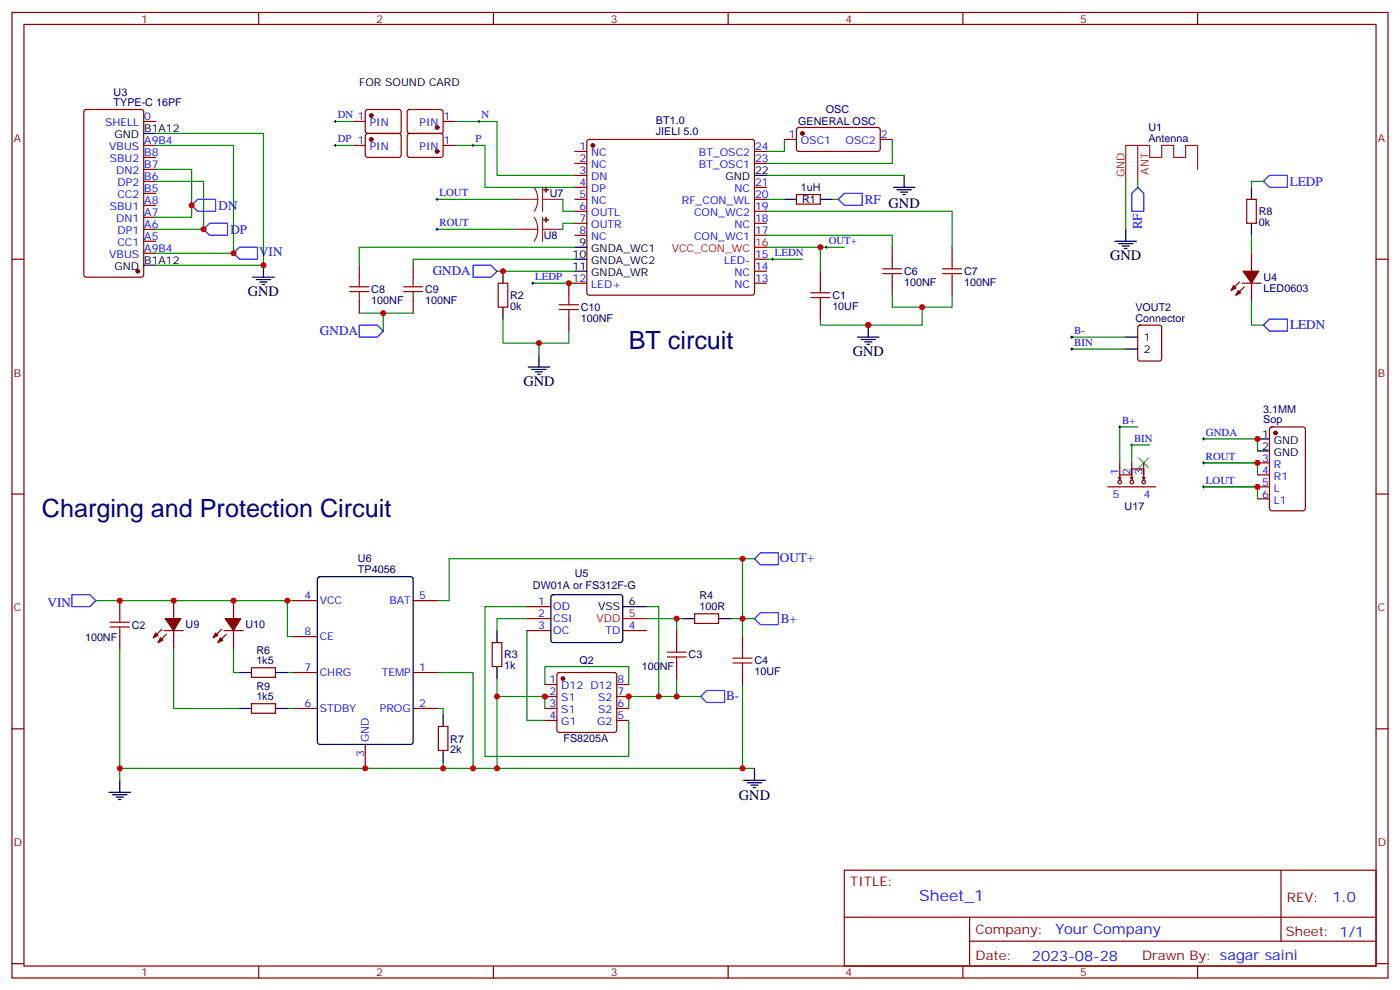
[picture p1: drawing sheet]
<svg xmlns="http://www.w3.org/2000/svg" width="412mm" height="292mm" viewBox="0 0 412 292" stroke-linecap="round" stroke-linejoin="round" font-family="sans-serif">
<g fill="none" stroke="#870000" stroke-width=".35">
<path d="M3.5 3.7h405.4v284.3h-405.4zM7.1 7.2h398.2v277.3h-398.2zM76.2 3.7v3.5M145.3 3.7v3.5M214.5 3.7v3.5M283.6 3.7v3.5M352.8 3.7v3.5M24.9 32.5l.5-.3h16.2l.7 .5v48.2l-.4 .7h-16.5l-.7-.4v-48.3zM42.3 35.8h3.6M104.1 35.8h3.5M107.8 32.5l.5-.3 9.4 .1 .5 .6-.1 6-.6 .4-9.5-.1-.4-.6v-5.7zM107.8 39.5l.5-.2 9.4 .1 .5 .6-.1 5.9-.6 .5-9.5-.1-.4-.7v-5.6z"/>
<path d="M120.2 39.5l.4-.2 9.5 .1 .4 .6v5.9l-.7 .5-9.4-.1-.5-.7v-5.6zM120.2 32.5l.4-.3 9.5 .1 .4 .6v6l-.7 .4-9.4-.1-.5-.6v-5.7zM130.5 35.8h3.6M234.8 37.7l.5-.2 23.6 .1 .4 .6-.1 6-.6 .4-23.6-.1-.4-.6v-5.7zM42.3 56.9h3.6M42.3 53.4h3.6M42.3 49.9h3.6M42.3 46.4h3.6M42.3 42.8h3.6M104.1 42.8h3.5M130.5 42.8h3.6M169.3 44.6h3.6"/>
<path d="M169.3 48.1h3.6M169.3 51.6h3.6M169.3 55.2h3.6M169.3 58.7h3.6M173.1 41.3l.5-.2h47.9l.5 .2 .2 .5v44.4l-.2 .5-.5 .2h-47.9l-.5-.2-.2-.5v-44.4zM222.2 44.6h3.6M222.2 48.1h3.6M222.2 55.2h3.6M222.2 58.7h3.6M231.1 41.1h3.5M234.6 57.3h7.1v2.8h-7.1zM259.3 41.1h3.5"/>
<path d="M367.2 58.7h2.9v7.1h-2.9zM3.5 76.3h3.6M42.3 74.6h3.6M42.3 71h3.6M42.3 67.5h3.6M42.3 64h3.6M42.3 60.5h3.6M105.8 78.1v3.5M121.7 78.1v3.5M169.3 62.2h3.6M169.3 65.8h3.6M169.3 69.3h3.6"/>
<path d="M222.2 76.3h3.6M222.2 62.2h3.6M222.2 65.8h3.6M222.2 69.3h3.6M222.2 79.9h3.6M241.7 79.9v3.5M262.8 72.8v3.5M280.5 72.8v3.5M368.7 74.6v5.3M405.3 76.3h3.6M105.8 88.7v3.5M121.7 88.7v3.5"/>
<path d="M146.8 83.4h2.8v7.1h-2.8zM167.6 83.4v3.5M167.6 94v3.5M169.3 83.4h3.6M222.2 83.4h3.6M241.7 90.5v3.5M262.8 83.4v3.5M280.5 83.4v3.5M335.4 96l.4-.3h5.7l.6 .5 .1 9.4-.5 .7h-5.9l-.6-.4-.1-9.5zM365.1 83l-2.4 2.5M365.8 83.4h5.7M366.5 84.5l-2.4 2.4"/>
<path d="M368.7 83.4v5.3M329.8 136.3v3.5M333.4 136.3v3.5v-1.7h3.5v3.2l.4-.8M336.9 136.3v3.5M370.4 136.3h3.5M370.4 139.8h3.5M374.2 125.9l.4-.2h9.2l.7 .5v23.5l-.4 .7h-9.5l-.6-.4-.1-23.6zM3.5 145.5h3.6M326.3 143.4h14.1M329.5 140.5l.3 .8M330.2 140.5l-.4 .8M333 140.5l.4 .8"/>
<path d="M333.7 140.5l-.3 .8v-1.5h-3.6v1.5M336.5 140.5l.4 .8M370.4 143.4h3.5M370.4 146.9h3.5M405.3 145.5h3.6M35.3 176.9v3.5M51.2 176.9v5.3M68.8 176.9v5.3M86.4 176.9h7.1M121.7 176.9h7.1M155.2 178.6h7.1M35.3 187.5v3.5"/>
<path d="M47.6 185.3l-2.4 2.5M48.3 185.7h5.7M49 186.8l-2.4 2.4M51.2 185.7v5.3M65.3 185.3l-2.5 2.5M66 185.7h5.6M66.7 186.8l-2.5 2.4M68.8 185.7v5.3M74.1 196.6h7v2.9h-7zM86.4 198h7.1M86.4 187.5h7.1M121.7 198h7.1"/>
<path d="M145 189.2h2.8v7.1h-2.8zM155.2 182.2h7.1M155.2 185.7h7.1M164.3 198.3l.4-.3h16.3l.5 .3 .2 .5v16.2l-.3 .5-.4 .2h-16.3l-.5-.2-.2-.5v-16.2zM183.4 185.7h7.1M199.3 185.7v3.5M199.3 196.3v3.5M204.6 180.8h7.1v2.8h-7.1zM218.7 187.5v3.5M218.7 198v3.6M3.5 214.6h3.6M74.1 207.2h7v2.8h-7z"/>
<path d="M86.4 208.6h7.1M107.6 219.2v7.1M121.7 208.6h7.1M129.1 213.9h2.8v7.1h-2.8zM160.5 201.6h3.5M160.5 205.1h3.5M160.5 208.6h3.5M160.5 212.2h3.5M181.7 201.6h3.5M181.7 205.1h3.5M181.7 208.6h3.5M181.7 212.2h3.5"/>
<path d="M405.3 214.6h3.6M248.7 256.3h156.6v28.2h-156.6zM377.3 256.3v20.9M248.7 270.1h156.5M285.6 277.2h119.6M285.6 270.1v14.1M3.5 283.8h3.6M76.2 284.5v3.5M145.3 284.5v3.5M214.5 284.5v3.5M283.6 284.5v3.5M352.8 284.5v3.5"/>
<path d="M405.3 283.8h3.6"/>
<circle cx="329.8" cy="142" r=".53"/>
<circle cx="333.4" cy="142" r=".53"/>
<circle cx="336.9" cy="142" r=".53"/>
</g>
<g fill="#870000" stroke="#870000" stroke-width=".35">
<path d="M366.2 79.9h4.6l-2.1 3.5z"/>
<path d="M363.4 84.1l.7 .7-1.4 .7z"/>
<path d="M364.8 85.5l.7 .7-1.4 .7z"/>
<path d="M48.7 182.2h4.6l-2.1 3.5z"/>
<path d="M45.9 186.4l.7 .7-1.4 .7z"/>
<path d="M47.3 187.8l.7 .7-1.4 .7z"/>
<path d="M66.3 182.2h4.6l-2.1 3.5z"/>
<path d="M63.5 186.4l.7 .7-1.4 .7z"/>
<path d="M64.9 187.8l.7 .7-1.4 .7z"/>
<circle cx="40.6" cy="79.9" r=".53"/>
<circle cx="236.4" cy="39.3" r=".53"/>
<circle cx="375.7" cy="127.5" r=".53"/>
<circle cx="165.8" cy="199.8" r=".53"/>
<circle cx="174.6" cy="42.8" r=".53"/>
<circle cx="128.8" cy="44.6" r=".53"/>
<circle cx="128.8" cy="37.5" r=".53"/>
<circle cx="109.4" cy="34" r=".53"/>
<circle cx="109.4" cy="41.1" r=".53"/>
</g>
<g fill="none" stroke="#000" stroke-width=".35">
<path d="M42.3 39.3h3.6M222.2 51.6h3.6M231.1 58.7h3.5M241.7 58.7h3.5M263.2 55.2h6.3M264.2 55.9h4.3M265.3 56.6h2.1M266 57.3h.7M266.3 51.6v3.6M368.7 55.2v3.5M42.3 78.1h3.6M77.6 78.1v3.5"/>
<path d="M148.2 79.9v3.5M169.3 72.8h3.6M169.3 76.3h3.6M169.3 79.9h3.6M328.4 71h6.4M329.5 71.8h4.2M330.6 72.5h2.1M331.3 73.2h.7M331.6 67.5v3.5M368.7 65.8v3.5M74.4 81.6h6.4M75.5 82.3h4.2"/>
<path d="M76.6 83h2.1M77.3 83.7h.7M148.2 90.5v3.5M252.6 99.3h6.3M253.6 100h4.3M255.8 95.7v3.6M331.6 99.3h3.5M155.6 108.1h6.3M156.6 108.8h4.3M157.7 109.5h2.1M158.4 110.2h.7M158.7 104.6v3.5"/>
<path d="M254.7 100.7h2.1M255.4 101.4h.7M331.6 102.8h3.5M370.4 129.3h3.5M370.4 132.8h3.5M93.7 170l.5-.2h26.8l.7 .5v48.2l-.5 .7h-27l-.7-.4v-48.3zM162.5 175.3l.5-.2 20 .1 .4 .6v13l-.7 .4h-20l-.4-.7v-12.7zM183.4 178.6h7.1M70.6 198h3.5M81.1 198h3.6M146.4 185.7v3.5M146.4 196.3v3.5"/>
<path d="M201.1 182.2h3.5M211.7 182.2h3.5M70.6 208.6h3.5M81.1 208.6h3.6M130.5 210.4v3.5M32.1 233.3h6.4M33.2 234h4.2M34.2 234.7h2.1M34.9 235.4h.7M35.3 229.8v3.5M130.5 221v3.5M219.1 229.8h6.3"/>
<path d="M220.1 230.5h4.3M221.2 231.2h2.1M221.9 231.9h.7M222.2 226.3v3.5"/>
</g>
<g fill="none" stroke="#a10000" stroke-width=".35">
<path d="M260 79.2h5.6M262.8 76.3v2.9M277.6 79.2h5.7M280.5 76.3v2.9M103 85.9h5.7M103 84.5h5.7M105.8 81.6v2.9M105.8 85.9v2.8M118.9 85.9h5.6M118.9 84.5h5.6M121.7 81.6v2.9M121.7 85.9v2.8"/>
<path d="M164.7 89.7h5.7M164.7 91.2h5.7M167.6 86.9v2.8M167.6 91.2v2.8M238.8 86.2h5.7M238.8 87.6h5.7M241.7 83.4v2.8M241.7 87.6v2.9M260 80.6h5.6M262.8 80.6v2.8M277.6 80.6h5.7M280.5 80.6v2.8"/>
<path d="M32.5 183.2h5.6M32.5 184.6h5.6M35.3 180.4v2.8M35.3 184.6v2.9M196.5 192.1h5.6M196.5 193.5h5.6M199.3 189.2v2.9M199.3 193.5v2.8M215.9 193.8h5.6M215.9 195.2h5.6M218.7 191v2.8M218.7 195.2v2.8"/>
</g>
<g fill="none" stroke="#008700" stroke-width=".35">
<path d="M45.9 39.3h31.7v38.8h-31.7M98.8 35.8h5.3M134.1 35.8h12.3v15.8h22.9M45.9 42.8h22.9v31.8h-22.9M45.9 53.4h14.1v14.1h-14.1M45.9 49.9h10.5v14.1h-10.5M98.8 42.8h5.3M128.8 58.7h22.9M134.1 42.8h8.8v12.4h26.4M165.8 58.7v3.5h3.5M225.8 58.7h5.3M225.8 51.6h40.5"/>
<path d="M231.1 41.1v3.5h-5.3M245.2 58.7h1.7M262.8 41.1v7h-37M331.6 53.4v14.1M335.1 53.4v1.8M372.2 53.4h-3.5v1.8M128.8 67.5h22.9M146.4 79.9h22.9M169.3 65.8h-3.5v1.7M169.3 72.8h-63.5v5.3M169.3 76.3h-47.6v1.8M225.8 76.3h10.6"/>
<path d="M225.8 72.8h22.9M225.8 69.3h37v3.5M225.8 62.2h54.7v10.6M241.7 72.8v7.1M368.7 69.3v5.3M105.8 92.2h15.9M112.9 92.2v5.3M148.2 94v7h19.4v-3.5M157 83.4h12.3M262.8 86.9v3.6h17.7v-3.6M271.6 90.5v5.2h-29.9v-1.7M315.7 99.3h15.9"/>
<path d="M368.7 88.7v7h3.5M158.7 101v3.6M315.7 102.8h15.9M335.1 125.7h-5.3v10.6M338.7 131h-5.3v5.3M354.5 129.3h15.9v3.5M370.4 136.3h-15.9h15.9v3.5M370.4 143.4h-15.9h15.9v3.5M28.2 176.9h58.2M84.7 176.9v10.6h1.7M155.2 178.6h-12.3v44.1h42.3v-10.5M190.5 178.6h3.5v26.5"/>
<path d="M218.7 164.5v23M222.2 164.5h-89.9v12.4h-3.5M35.3 191v35.3M51.2 191v17.6h19.4M68.8 191v7h1.8M84.7 198h1.7M128.8 198h10.5v28.3M146.4 199.8v26.5M155.2 185.7v26.5h5.3M155.2 182.2h-8.8v3.5M190.5 182.2h10.6M199.3 182.2v3.5"/>
<path d="M199.3 199.8v5.3M215.2 182.2h7M84.7 208.6h1.7M128.8 208.6h1.7v1.8M146.4 205.1h14.1v3.5M160.5 201.6v-5.3h24.7v5.3M206.4 205.1h-21.2v3.5M218.7 201.6v24.7M130.5 224.5v1.8M222.2 226.3h-186.9v3.5"/>
</g>
<g fill="none" stroke="#00f" stroke-width=".35">
<path d="M246.9 58.7l1.8-1.8h5.3v3.6h-5.3zM335.1 55.2l1.8 1.7v5.3h-3.5v-5.3zM373.9 51.6h5.3v3.6h-5.3l-1.7-1.8zM56.4 60.5l1.8-1.8h5.3v3.5h-5.3zM61.7 65.8h5.3v3.5h-5.3l-1.7-1.8zM68.8 74.6l1.8-1.8h5.2v3.5h-5.2zM139.3 78.1h5.3l1.8 1.8-1.8 1.7h-5.3zM105.8 95.7h5.3l1.8 1.8-1.8 1.8h-5.3zM372.2 95.7l1.7-1.7h5.3v3.5h-5.3zM21.2 175.1h5.3l1.7 1.8-1.7 1.7h-5.3zM222.2 164.5l1.8-1.7h5.3v3.5h-5.3zM222.2 182.2l1.8-1.8h5.3v3.5h-5.3z"/>
<path d="M206.4 205.1l1.7-1.8h5.3v3.6h-5.3z"/>
</g>
<path d="M222.2 72.8h3.6M183.4 182.2h7.1" fill="none" stroke="#f00" stroke-width=".35"/>
<g fill="#8c2424" stroke="#8c2424" stroke-width=".35">
<path d="M160.2 55.9h1.4z"/>
<path d="M160.8 55.2l.1 1.4z"/>
<path d="M160.2 64.7h1.4z"/>
<path d="M160.8 64l.1 1.4z"/>
</g>
<path d="M151.7 58.7h6.7M157.3 55.2l.9 1.7 .2 1.8M158.4 58.7l-.2 1.9-.9 1.6M159.8 55.2v7M159.8 58.7h6M335.1 42.8v10.6M352.8 49.9v-7.1h-3.6v3.6h-3.5v-3.6h-3.5v3.6h-3.5v-3.6h-7.1v10.6M151.7 67.5h6.7M157.3 64l.9 1.7 .2 1.8M158.4 67.5l-.2 1.9-.9 1.6M159.8 64v7M159.8 67.5h6" fill="none" stroke="#8c2424" stroke-width=".35"/>
<g fill="none" stroke="#000" stroke-width=".29">
<path d="M98.4 35.8h.7M98.8 35.4v.7M140.8 35.8h.7M141.1 35.4v.7M98.4 42.8h.7M98.8 42.5v.7M128.4 58.7h.7M128.8 58.3v.8M139 42.8h.7M139.3 42.5v.7M128.4 67.5h.7M128.8 67.2v.7"/>
<path d="M227.2 76.3h.7M227.5 76v.7M243.1 72.8h.7M243.4 72.5v.7M156.6 83.4h.7M157 83v.7M315.4 99.3h.7M315.7 98.9v.7M315.4 102.8h.7M315.7 102.4v.8M329.5 125.7h.7M329.8 125.4v.7"/>
<path d="M333 131h.7M333.4 130.7v.7M354.2 129.3h.7M354.2 136.3h.7M354.5 128.9v.7M354.5 136v.7M354.2 143.4h.7M354.5 143v.7"/>
</g>
<path d="M335.5 134.9l2.8 2.8M338.3 134.9l-2.8 2.8" fill="none" stroke="#3c3" stroke-width=".35"/>
<g fill="#c00">
<circle cx="185.2" cy="205.1" r=".88"/>
<circle cx="160.5" cy="205.1" r=".88"/>
<circle cx="199.3" cy="205.1" r=".88"/>
<circle cx="194" cy="205.1" r=".88"/>
<circle cx="146.4" cy="205.1" r=".88"/>
<circle cx="139.3" cy="226.3" r=".88"/>
<circle cx="107.6" cy="226.3" r=".88"/>
<circle cx="84.7" cy="176.9" r=".88"/>
<circle cx="35.3" cy="226.3" r=".88"/>
<circle cx="130.5" cy="226.3" r=".88"/>
<circle cx="146.4" cy="226.3" r=".88"/>
<circle cx="218.7" cy="182.2" r=".88"/>
<circle cx="199.3" cy="182.2" r=".88"/>
<circle cx="218.7" cy="164.5" r=".88"/>
<circle cx="218.7" cy="226.3" r=".88"/>
<circle cx="60" cy="67.5" r=".88"/>
<circle cx="370.4" cy="129.3" r=".88"/>
<circle cx="370.4" cy="143.4" r=".88"/>
<circle cx="370.4" cy="136.3" r=".88"/>
<circle cx="148.2" cy="79.9" r=".88"/>
<circle cx="51.2" cy="176.9" r=".88"/>
<circle cx="68.8" cy="176.9" r=".88"/>
<circle cx="35.3" cy="176.9" r=".88"/>
<circle cx="158.8" cy="101" r=".88"/>
<circle cx="167.6" cy="83.4" r=".88"/>
<circle cx="241.7" cy="72.8" r=".88"/>
<circle cx="255.8" cy="95.7" r=".88"/>
<circle cx="271.6" cy="90.5" r=".88"/>
<circle cx="112.9" cy="92.2" r=".88"/>
<circle cx="68.8" cy="74.6" r=".88"/>
<circle cx="77.6" cy="78.1" r=".88"/>
<circle cx="56.4" cy="60.5" r=".88"/>
</g>
<g font-size="7.4" fill="#000080">
<text x="185.2" y="102.8">BT circuit</text>
<text x="12.3" y="152.2">Charging and Protection Circuit</text>
</g>
<text font-size="4.6" fill="#00f" x="270.8" y="265.3">Sheet_1</text>
<g font-size="4.2">
<text x="261.8" y="61.2">GND</text>
<text x="327" y="76.7">GND</text>
<text x="73" y="87.3">GND</text>
<text x="251.2" y="104.9">GND</text>
<text x="154.2" y="113.7">GND</text>
<text x="217.7" y="235.4">GND</text>
</g>
<g font-size="4.2" fill="#00f">
<text x="392.5" y="265.5">1.0</text>
<text x="310.9" y="275.1">Your Company</text>
<text x="304" y="282.9">2023-08-28</text>
</g>
<g font-size="3.9" fill="#00f">
<text x="379.9" y="54.7">LEDP</text>
<text x="64.4" y="61.8">DN</text>
<text x="254.7" y="60.1">RF</text>
<text x="67.9" y="68.8">DP</text>
<text x="336.4" y="67.5" transform="rotate(-90 336.4 67.5)">RF</text>
<text x="76.3" y="75.4">VIN</text>
<text x="127.5" y="81.1">GNDA</text>
<text x="94.3" y="98.8">GNDA</text>
<text x="380" y="97">LEDN</text>
<text x="229.8" y="165.4">OUT+</text>
<text x="14" y="178.6">VIN</text>
<text x="230" y="183.4">B+</text>
<text x="213.9" y="206">B-</text>
</g>
<g font-size="3.9" fill="#800">
<text x="250.5" y="260.8">TITLE:</text>
<text x="379.1" y="265.5">REV:</text>
<text x="287.4" y="275">Company:</text>
<text x="378.7" y="275.7">Sheet: 1/1</text>
<text x="287.4" y="282.7">Date:</text>
<text x="336.4" y="282.8">Drawn By: sagar saini</text>
</g>
<g font-size="3.2" fill="#800">
<text x="41.6" y="6.7">1</text>
<text x="110.8" y="6.7">2</text>
<text x="179.9" y="6.7">3</text>
<text x="249.1" y="6.7">4</text>
<text x="318.2" y="6.7">5</text>
<text x="4.1" y="41.8">A</text>
<text x="405.9" y="41.8">A</text>
<text x="4.1" y="110.9">B</text>
<text x="405.9" y="110.9">B</text>
<text x="4.1" y="180.1">C</text>
<text x="405.9" y="180.1">C</text>
<text x="4.1" y="249.2">D</text>
<text x="405.9" y="249.2">D</text>
<text x="41.6" y="287.5">1</text>
<text x="110.8" y="287.5">2</text>
<text x="179.9" y="287.5">3</text>
<text x="249.1" y="287.5">4</text>
<text x="318.2" y="287.5">5</text>
</g>
<g font-size="3.2" fill="#000080">
<text x="33.5" y="28.2">U3</text>
<text x="33.5" y="31.2">TYPE-C 16PF</text>
<text x="243.3" y="33.2">OSC</text>
<text x="193.2" y="39.8">JIELI 5.0</text>
<text x="193.2" y="36.6">BT1.0</text>
<text x="235.1" y="36.9">GENERAL OSC</text>
<text x="338.3" y="41.8">Antenna</text>
<text x="338.3" y="38.6">U1</text>
<text x="161.9" y="58.1">U7</text>
<text x="235.9" y="56.2">1uH</text>
<text x="236.3" y="59.9">R1</text>
<text x="370.8" y="63.4">R8</text>
<text x="160.2" y="70.4">U8</text>
<text x="370.8" y="66.5">0k</text>
<text x="266.3" y="81">C6</text>
<text x="284" y="81">C7</text>
<text x="372.2" y="82.8">U4</text>
<text x="109.4" y="89.5">100NF</text>
<text x="109.4" y="86.3">C8</text>
<text x="125.2" y="89.5">100NF</text>
<text x="125.2" y="86.3">C9</text>
<text x="150.3" y="88.1">R2</text>
<text x="245.2" y="88.1">C1</text>
<text x="266.3" y="84.2">100NF</text>
<text x="284" y="84.2">100NF</text>
<text x="372.2" y="85.9">LED0603</text>
<text x="150.3" y="91.2">0k</text>
<text x="171.1" y="94.8">100NF</text>
<text x="171.1" y="91.6">C10</text>
<text x="245.2" y="91.3">10UF</text>
<text x="334.4" y="94.7">Connector</text>
<text x="334.4" y="91.5">VOUT2</text>
<text x="372.1" y="124.7">Sop</text>
<text x="372.1" y="121.6">3.1MM</text>
<text x="331.3" y="150.2">U17</text>
<text x="105.4" y="165.6">U6</text>
<text x="105.4" y="168.8">TP4056</text>
<text x="157" y="173.4">DW01A or FS312F-G</text>
<text x="169.3" y="169.8">U5</text>
<text x="206" y="179.7">100R</text>
<text x="206" y="176.5">R4</text>
<text x="38.8" y="185.1">C2</text>
<text x="54.7" y="185.1">U9</text>
<text x="72.3" y="185.1">U10</text>
<text x="25" y="188.6">100NF</text>
<text x="75.5" y="195.6">1k5</text>
<text x="75.5" y="192.5">R6</text>
<text x="148.5" y="197.1">1k</text>
<text x="148.5" y="193.9">R3</text>
<text x="170.7" y="195.7">Q2</text>
<text x="189.1" y="197.4">100NF</text>
<text x="202.8" y="193.9">C3</text>
<text x="222.2" y="195.7">C4</text>
<text x="75.5" y="203.1">R9</text>
<text x="222.2" y="198.9">10UF</text>
<text x="75.5" y="206.2">1k5</text>
<text x="132.6" y="221.7">2k</text>
<text x="132.6" y="218.7">R7</text>
<text x="166" y="218.6">FS8205A</text>
</g>
<g font-size="3.2">
<text x="105.8" y="25.2">FOR SOUND CARD</text>
<text x="33.7" y="40.7">GND</text>
<text x="42.5" y="38.9">B1A12</text>
<text x="213.7" y="53.1">GND</text>
<text x="222.4" y="51.3">22</text>
<text x="42.5" y="77.8">B1A12</text>
<text x="168.7" y="76">10</text>
<text x="170.7" y="72.5">9</text>
<text x="174.2" y="74.2">GNDA_WC1</text>
<text x="174.2" y="77.8">GNDA_WC2</text>
<text x="33.7" y="79.5">GND</text>
<text x="168.7" y="79.5">11</text>
<text x="174.2" y="81.3">GNDA_WR</text>
<text x="336.9" y="100.3">1</text>
<text x="336.9" y="103.9">2</text>
<text x="371.8" y="128.9">1</text>
<text x="375.2" y="130.7">GND</text>
<text x="371.8" y="132.4">2</text>
<text x="375.2" y="134.2">GND</text>
<text x="176.2" y="179.7">VSS</text>
<text x="185.2" y="178.3">6</text>
</g>
<g font-size="3.2" fill="#00f">
<text x="42.5" y="35.4">0</text>
<text x="99.5" y="34.9">DN 1</text>
<text x="130.7" y="35.4">1</text>
<text x="141.8" y="34.9">N</text>
<text x="30.9" y="37.2">SHELL</text>
<text x="99.5" y="41.9">DP 1</text>
<text x="108.9" y="37.2">PIN</text>
<text x="123.6" y="37.2">PIN</text>
<text x="140.1" y="41.9">P</text>
<text x="232.4" y="40.7">1</text>
<text x="259.5" y="40.7">2</text>
<text x="32.2" y="44.2">VBUS</text>
<text x="32.3" y="47.8">SBU2</text>
<text x="42.5" y="46">B8</text>
<text x="42.5" y="42.5">A9B4</text>
<text x="108.9" y="44.2">PIN</text>
<text x="123.6" y="44.2">PIN</text>
<text x="130.7" y="42.5">1</text>
<text x="170.7" y="44.2">1</text>
<text x="170.7" y="47.8">2</text>
<text x="174.2" y="46">NC</text>
<text x="205.9" y="46">BT_OSC2</text>
<text x="222.4" y="47.8">23</text>
<text x="222.4" y="44.2">24</text>
<text x="235.9" y="42.5">OSC1</text>
<text x="249.1" y="42.5">OSC2</text>
<text x="34.2" y="51.3">DN2</text>
<text x="42.5" y="53.1">B6</text>
<text x="42.5" y="49.5">B7</text>
<text x="170.7" y="51.3">3</text>
<text x="174.2" y="49.5">NC</text>
<text x="174.2" y="53.1">DN</text>
<text x="205.9" y="49.5">BT_OSC1</text>
<text x="34.6" y="58.3">CC2</text>
<text x="34.7" y="54.8">DP2</text>
<text x="42.5" y="56.6">B5</text>
<text x="129.5" y="57.8">LOUT</text>
<text x="170.7" y="54.8">4</text>
<text x="170.7" y="58.3">5</text>
<text x="174.2" y="56.6">DP</text>
<text x="216.4" y="56.6">NC</text>
<text x="222.4" y="58.3">20</text>
<text x="222.4" y="54.8">21</text>
<text x="32.3" y="61.9">SBU1</text>
<text x="34.2" y="65.4">DN1</text>
<text x="42.5" y="63.6">A7</text>
<text x="42.5" y="60.1">A8</text>
<text x="170.7" y="61.9">6</text>
<text x="170.7" y="65.4">7</text>
<text x="174.2" y="60.1">NC</text>
<text x="174.2" y="63.6">OUTL</text>
<text x="200.9" y="60.1">RF_CON_WL</text>
<text x="204.5" y="63.6">CON_WC2</text>
<text x="222.4" y="65.4">18</text>
<text x="222.4" y="61.9">19</text>
<text x="34.7" y="68.9">DP1</text>
<text x="42.5" y="70.7">A5</text>
<text x="42.5" y="67.2">A6</text>
<text x="129.5" y="66.6">ROUT</text>
<text x="170.7" y="68.9">8</text>
<text x="174.2" y="67.2">OUTR</text>
<text x="174.2" y="70.7">NC</text>
<text x="204.5" y="70.7">CON_WC1</text>
<text x="216.4" y="67.2">NC</text>
<text x="222.4" y="68.9">17</text>
<text x="244.1" y="71.9">OUT+</text>
<text x="32.2" y="76">VBUS</text>
<text x="34.6" y="72.5">CC1</text>
<text x="42.5" y="74.2">A9B4</text>
<text x="213.3" y="77.8">LED-</text>
<text x="222.4" y="76">15 LEDN</text>
<text x="157.7" y="82.5">LEDP</text>
<text x="168.7" y="83">12</text>
<text x="216.4" y="81.3">NC</text>
<text x="222.4" y="83">13</text>
<text x="222.4" y="79.5">14</text>
<text x="174.2" y="84.8">LED+</text>
<text x="216.4" y="84.8">NC</text>
<text x="316.4" y="101.9">BIN</text>
<text x="316.4" y="98.4">B-</text>
<text x="330.6" y="124.8">B+</text>
<text x="334.1" y="130.1">BIN</text>
<text x="355.2" y="128.4">GNDA</text>
<text x="355.2" y="135.4">ROUT</text>
<text x="371.8" y="136">3</text>
<text x="375.2" y="137.7">R</text>
<text x="329.5" y="139.8" transform="rotate(-90 329.5 139.8)">1</text>
<text x="333" y="139.8" transform="rotate(-90 333 139.8)">2</text>
<text x="336.5" y="139.8" transform="rotate(-90 336.5 139.8)">3</text>
<text x="355.2" y="142.5">LOUT</text>
<text x="371.8" y="139.5">4</text>
<text x="371.8" y="143">5</text>
<text x="375.2" y="141.3">R1</text>
<text x="327.8" y="146.5">5</text>
<text x="336.9" y="146.5">4</text>
<text x="371.8" y="146.5">6</text>
<text x="375.2" y="144.8">L</text>
<text x="375.2" y="148.3">L1</text>
<text x="89.7" y="176.5">4</text>
<text x="94.2" y="177.9">VCC</text>
<text x="114.7" y="177.9">BAT</text>
<text x="123.5" y="176.5">5</text>
<text x="158.5" y="178.3">1</text>
<text x="163" y="179.7">OD</text>
<text x="158.5" y="181.8">2</text>
<text x="158.5" y="185.3">3</text>
<text x="163" y="183.2">CSI</text>
<text x="185.2" y="185.3">4</text>
<text x="89.7" y="187.1">8</text>
<text x="94.2" y="188.5">CE</text>
<text x="163" y="186.8">OC</text>
<text x="178.3" y="186.8">TD</text>
<text x="89.7" y="197.7">7</text>
<text x="123.5" y="197.7">1</text>
<text x="94.2" y="199.1">CHRG</text>
<text x="112.5" y="199.1">TEMP</text>
<text x="161.9" y="201.2">1</text>
<text x="165.3" y="203">D12 D12</text>
<text x="181.9" y="201.2">8</text>
<text x="89.7" y="208.3">6</text>
<text x="94.2" y="209.7">STDBY</text>
<text x="111.9" y="209.7">PROG</text>
<text x="123.5" y="208.3">2</text>
<text x="161.9" y="204.8">2</text>
<text x="161.9" y="208.3">3</text>
<text x="165.3" y="206.5">S1</text>
<text x="176.2" y="206.5">S2</text>
<text x="181.9" y="208.3">6</text>
<text x="181.9" y="204.8">7</text>
<text x="161.9" y="211.8">4</text>
<text x="165.3" y="210">S1</text>
<text x="165.3" y="213.6">G1</text>
<text x="175.9" y="213.6">G2</text>
<text x="176.2" y="210">S2</text>
<text x="181.9" y="211.8">5</text>
<text x="108.7" y="218.5" transform="rotate(-90 108.7 218.5)">GND</text>
<text x="107.2" y="223" transform="rotate(-90 107.2 223)">3</text>
</g>
<g font-size="3.2" fill="#8d2323">
<text x="331.3" y="52.2" transform="rotate(-90 331.3 52.2)">GND</text>
<text x="338.3" y="51.4" transform="rotate(-90 338.3 51.4)">ANT</text>
</g>
<g font-size="3.2" fill="#f00">
<text x="197.9" y="74.2">VCC_CON_WC</text>
<text x="222.4" y="72.5">16</text>
<text x="175.7" y="183.2">VDD</text>
<text x="185.2" y="181.8">5</text>
</g>
</svg>
